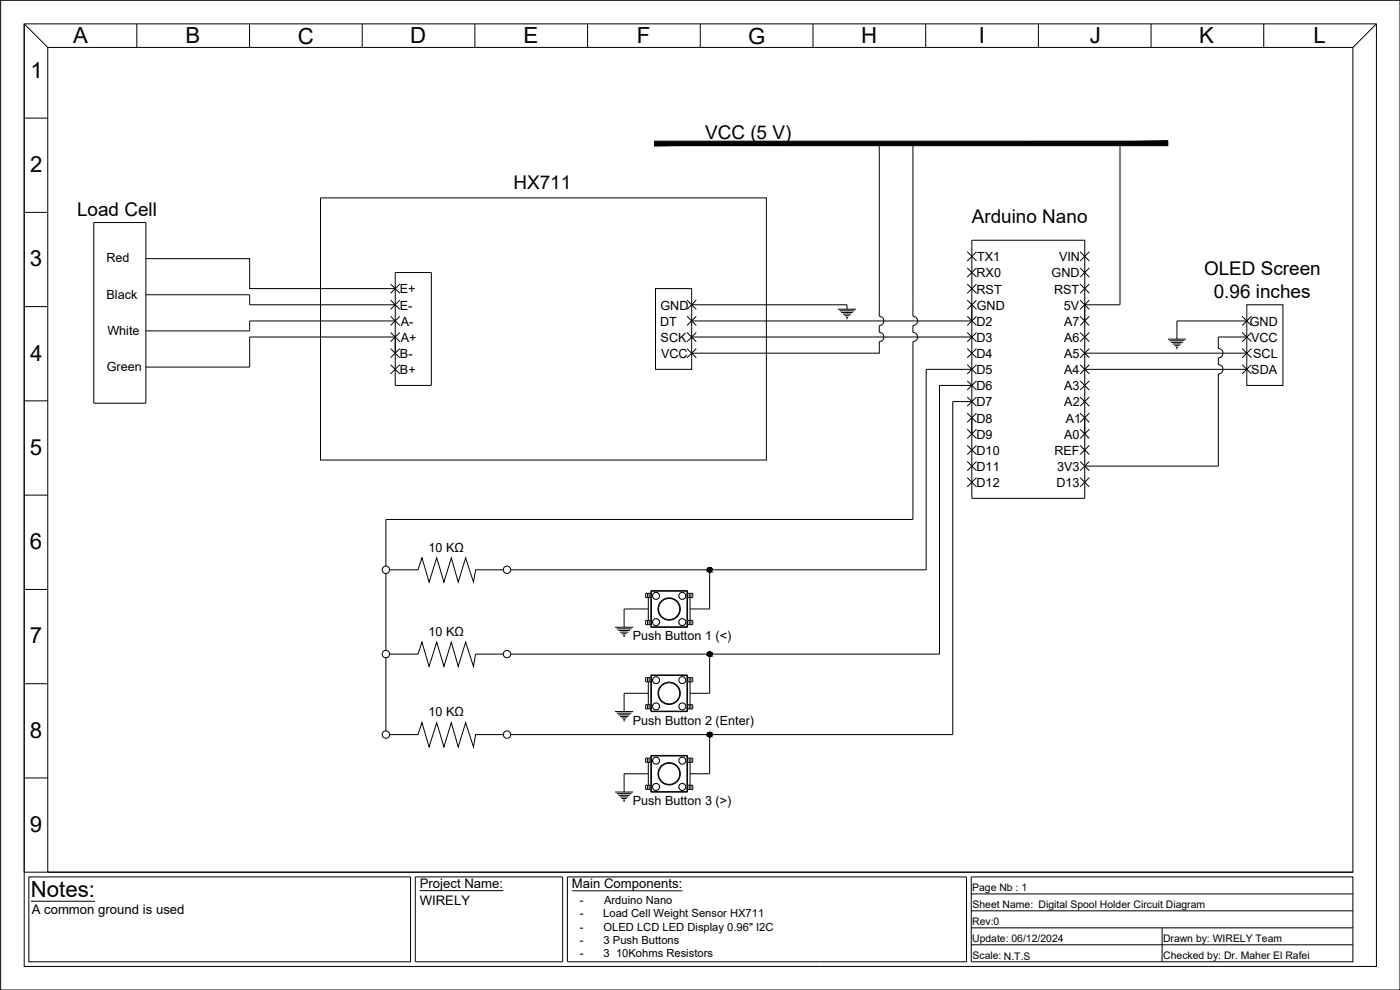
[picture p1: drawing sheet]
<svg xmlns="http://www.w3.org/2000/svg" width="420mm" height="297mm" viewBox="0 0 420 297" stroke-linecap="round" stroke-linejoin="round" font-family="sans-serif">
<!-- layer: 0 -->
<g fill="none" stroke="#000" stroke-width=".3">
<path d="M14.3 14.2h391.7v247.5h-391.7zM96.2 59.4h133.8v78.6h-133.8zM263.9 43v51.9a1.41 1.41 0 0 1 1.4 1.4 1.41 1.41 0 0 1-1.4 1.4v2a1.41 1.41 0 0 1 1.4 1.4 1.41 1.41 0 0 1-1.4 1.4v3.5h-56.3M274 43v51.9a1.41 1.41 0 0 1 1.4 1.4 1.41 1.41 0 0 1-1.4 1.4v2a1.41 1.41 0 0 1 1.4 1.4 1.41 1.41 0 0 1-1.4 1.4v53.4h-158.2v13.9M336.1 43v48.4h-10.6M28.2 66.8h15.6v54.2h-15.6zM43.8 77.6h31.1v9h43.7M290.3 75.5l2.8 2.8M291.7 72.1h33.8v77.4h-33.8zM293.1 75.5l-2.8 2.8M324.1 75.5l2.8 2.8M326.9 75.5l-2.8 2.8"/>
<path d="M43.8 88.4h31.1v3h43.7M117.2 99.7l2.8 2.8M117.2 94.9l2.8 2.8M117.2 90.1l2.8 2.7M117.2 85.2l2.8 2.8M118.6 96.3h-43.7v3h-31.1M118.6 81.8h10.9v33.8h-10.9zM120 99.7l-2.8 2.8M120 94.9l-2.8 2.8M120 90.1l-2.8 2.7M120 85.2l-2.8 2.8M196.7 86.6h10.9v24.2h-10.9z"/>
<path d="M206.2 99.7l2.8 2.8M206.2 94.9l2.8 2.8M206.2 90.1l2.8 2.7M207.6 91.4h46.6v1.4M207.6 96.3h84.1M209 99.7l-2.8 2.8M209 94.9l-2.8 2.8M209 90.1l-2.8 2.7M251.5 92.8h5.4M252 93.3h4.4M252.5 93.8h3.4M252.9 94.2h2.6"/>
<path d="M253.4 94.7h1.6M253.9 95.2h.6M254.2 95.7h.1M290.3 99.7l2.8 2.8M290.3 94.9l2.8 2.8M290.3 90.1l2.8 2.7M290.3 85.2l2.8 2.8M290.3 80.4l2.8 2.7M293.1 99.7l-2.8 2.8M293.1 94.9l-2.8 2.8M293.1 90.1l-2.8 2.7M293.1 85.2l-2.8 2.8"/>
<path d="M293.1 80.4l-2.8 2.7M324.1 99.7l2.8 2.8M324.1 94.9l2.8 2.8M324.1 90.1l2.8 2.7M324.1 85.2l2.8 2.8M324.1 80.4l2.8 2.7M326.9 94.9l-2.8 2.8M326.9 90.1l-2.8 2.7M326.9 80.4l-2.8 2.7M326.9 99.7l-2.8 2.8M326.9 85.2l-2.8 2.8M372.8 99.7l2.8 2.8"/>
<path d="M372.8 94.9l2.8 2.8M374.2 91.4h10.8v24.2h-10.8zM374.2 96.3h-21v5.5M375.6 99.7l-2.8 2.8M375.6 94.9l-2.8 2.8M117.2 109.4l2.8 2.8M117.2 104.6l2.8 2.7M118.6 101.1h-43.7v9h-31.1M120 109.4l-2.8 2.8M120 104.6l-2.8 2.7M206.2 104.6l2.8 2.7M207.6 101.1h84.1"/>
<path d="M209 104.6l-2.8 2.7M290.3 119.1l2.8 2.8M290.3 114.3l2.8 2.7M290.3 109.4l2.8 2.8M290.3 104.6l2.8 2.7M291.7 115.6h-9.7v80.7h-128.7M291.7 110.8h-13.7v60.2h-124.7M293.1 119.1l-2.8 2.8M293.1 114.3l-2.8 2.7M293.1 109.4l-2.8 2.8M293.1 104.6l-2.8 2.7M324.1 119.1l2.8 2.8"/>
<path d="M324.1 114.3l2.8 2.7M324.1 109.4l2.8 2.8M324.1 104.6l2.8 2.7M325.5 110.8h48.7M325.5 106h48.7M326.9 109.4l-2.8 2.8M326.9 119.1l-2.8 2.8M326.9 114.3l-2.8 2.7M326.9 104.6l-2.8 2.7M350.5 101.8h5.4M351 102.2h4.5M351.5 102.7h3.5"/>
<path d="M352 103.2h2.5M352.4 103.7h1.6M352.9 104.2h.6M353.2 104.7h.1M365.6 104.5a1.41 1.41 0 0 1 1.4 1.5 1.41 1.41 0 0 1-1.4 1.4v2a1.41 1.41 0 0 1 1.4 1.4 1.41 1.41 0 0 1-1.4 1.4v27.7h-40.1M372.8 109.4l2.8 2.8M372.8 104.6l2.8 2.7M374.2 101.1h-8.6v3.5M375.6 109.4l-2.8 2.8M375.6 104.6l-2.8 2.7M290.3 133.6l2.8 2.8M290.3 128.8l2.8 2.8"/>
<path d="M290.3 123.9l2.8 2.8M290.3 138.5l2.8 2.7M291.7 120.5h-5.8v99.9h-132.6M293.1 133.6l-2.8 2.8M293.1 128.8l-2.8 2.8M293.1 123.9l-2.8 2.8M293.1 138.5l-2.8 2.7M324.1 133.6l2.8 2.8M324.1 128.8l2.8 2.8M324.1 123.9l2.8 2.8M324.1 138.5l2.8 2.7M326.9 133.6l-2.8 2.8"/>
<path d="M326.9 128.8l-2.8 2.8M326.9 123.9l-2.8 2.8M326.9 138.5l-2.8 2.7M290.3 143.3l2.8 2.8M293.1 143.3l-2.8 2.8M324.1 143.3l2.8 2.8M326.9 143.3l-2.8 2.8M115.8 172.1v23M194.6 179.3v6.8M207.1 179.3v6.8M213 171v11.7h-5.9M115.8 197.4v21.9"/>
<path d="M184.6 188.2h5.4M185.1 188.7h4.4M185.6 189.2h3.5M186.1 189.7h2.5M186.5 190.1h1.6M187 190.6h.6M187.3 191.1h.1M194.6 182.7h-7.3v5.5M213 196.3v11.7h-5.9M184.6 213.5h5.4M185.1 214h4.4M185.6 214.5h3.5"/>
<path d="M186.1 215h2.5M186.5 215.4h1.6M187 215.9h.6M187.3 216.4h.1M194.6 204.6v6.8M194.6 208h-7.3v5.5M207.1 204.6v6.8M184.6 237.6h5.4M185.1 238.1h4.4M185.6 238.6h3.5M186.1 239.1h2.5M186.5 239.6h1.6"/>
<path d="M194.6 228.7v6.9M194.6 232.2h-7.3v5.4M207.1 228.7v6.9M213 220.4v11.8h-5.9M187 240.1h.6M187.3 240.5h.1M168.9 263.1v25.5M170.3 263.1v25.5M348.8 278.4v10.2"/>
<circle cx="213" cy="171" r=".69"/>
<circle cx="213" cy="196.3" r=".69"/>
<circle cx="213" cy="220.4" r=".69"/>
</g>
<!-- layer: Edges -->
<g fill="none" stroke="#000" stroke-width=".3">
<path d="M194.3 178v1.3M194.8 178v1.3M195.3 177.2h11v11h-11zM195.3 178h-1.5v1.3h1.5M195.5 177.4h10.7v10.7h-10.7zM206.3 178h1.6v1.3h-1.6M206.8 178v1.3M207.3 178v1.3M194.3 186.1v1.3M194.8 186.1v1.3M195.3 186.1h-1.5v1.3h1.5M206.3 186.1h1.6v1.3h-1.6"/>
<path d="M206.8 186.1v1.3M207.3 186.1v1.3M194.3 203.3v1.3M194.3 211.4v1.3M194.8 203.3v1.3M194.8 211.4v1.3M195.3 202.5h11v11h-11zM195.3 203.3h-1.5v1.3h1.5M195.3 211.4h-1.5v1.3h1.5M195.5 202.7h10.7v10.7h-10.7zM206.3 203.3h1.6v1.3h-1.6M206.3 211.4h1.6v1.3h-1.6"/>
<path d="M206.8 203.3v1.3M206.8 211.4v1.3M207.3 203.3v1.3M207.3 211.4v1.3M194.3 227.5v1.2M194.3 235.6v1.3M194.8 227.5v1.2M194.8 235.6v1.3M195.3 226.7h11v11h-11zM195.3 227.5h-1.5v1.2h1.5M195.3 235.6h-1.5v1.3h1.5M195.5 226.8h10.7v10.7h-10.7z"/>
<path d="M206.3 227.5h1.6v1.2h-1.6M206.3 235.6h1.6v1.3h-1.6M206.8 227.5v1.2M206.8 235.6v1.3M207.3 227.5v1.2M207.3 235.6v1.3"/>
<circle cx="196.9" cy="178.8" r="1.04"/>
<circle cx="204.8" cy="178.8" r="1.05"/>
<circle cx="196.9" cy="186.7" r="1.04"/>
<circle cx="200.8" cy="182.7" r="3.4"/>
<circle cx="200.8" cy="182.7" r="3.2"/>
<circle cx="204.8" cy="186.7" r="1.04"/>
<circle cx="196.9" cy="212" r="1.04"/>
<circle cx="196.9" cy="204.1" r="1.04"/>
<circle cx="200.8" cy="208" r="3.4"/>
<circle cx="200.8" cy="208" r="3.2"/>
<circle cx="204.8" cy="204.1" r="1.05"/>
<circle cx="204.8" cy="212" r="1.04"/>
<circle cx="196.9" cy="228.2" r="1.04"/>
<circle cx="196.9" cy="236.1" r="1.04"/>
<circle cx="200.8" cy="232.2" r="3.4"/>
<circle cx="200.8" cy="232.2" r="3.2"/>
<circle cx="204.8" cy="228.2" r="1.05"/>
<circle cx="204.8" cy="236.1" r="1.04"/>
</g>
<!-- layer: www.linecad.com -->
<g fill="none" stroke="#000" stroke-width=".3">
<path d="M116.9 171h8.5l1.2-3.6 2.2 7.3 2.3-7.3 2.1 7.3 2.2-7.3 2.1 7.3 2.2-7.3 2.4 7.3 .6-3.7h8.4M116.9 196.3h8.5l1.2-3.6 2.2 7.2 2.3-7.2 2.1 7.2 2.2-7.2 2.1 7.2 2.2-7.2 2.4 7.2 .6-3.6h8.4M116.9 220.4h8.5l1.2-3.6 2.2 7.3 2.3-7.3 2.1 7.3 2.2-7.3 2.1 7.3 2.2-7.3 2.4 7.3 .6-3.7h8.4"/>
<circle cx="115.8" cy="171" r="1.11"/>
<circle cx="152.2" cy="171" r="1.11"/>
<circle cx="115.8" cy="196.3" r="1.11"/>
<circle cx="152.2" cy="196.3" r="1.11"/>
<circle cx="115.8" cy="220.4" r="1.11"/>
<circle cx="152.2" cy="220.4" r="1.11"/>
</g>
<!-- layer: 0 -->
<g fill="#000" stroke="#000" stroke-width=".3">
<path d="M213 171.6h.2zM213 196.9h.2zM213 221.1h.2z"/>
<path d="M196.4 42.4v1.3l154.1-1.3zM196.4 43.7l154.1-1.3v1.3z"/>
<path d="M212.3 171l.7 .1zM212.3 171l.7 .1z"/>
<path d="M212.3 171.1l.7 .1zM212.3 171.1l.7 .1z"/>
<path d="M212.3 171.2l.7 .1zM212.3 171.2l.7 .1z"/>
<path d="M212.4 171.3l.6 .1zM212.4 171.3l.6 .1z"/>
<path d="M212.4 171.4l.6 .1zM212.4 171.4l.6 .1z"/>
<path d="M212.5 171.5h.5zM212.5 171.5h.5z"/>
<path d="M212.6 171.5l.4 .1zM212.6 171.5l.4 .1z"/>
<path d="M212.7 171.6h.3zM212.7 171.6h.3z"/>
<path d="M212.9 170.3h.3zM212.8 170.3h.4z"/>
<path d="M212.8 170.3l.5 .1zM212.7 170.4h.6z"/>
<path d="M212.7 170.4h.7zM212.6 170.4h.8z"/>
<path d="M213 171.5h.3zM213 171.5l.2 .1z"/>
<path d="M212.6 170.4l.9 .1zM212.5 170.5h1z"/>
<path d="M213 171.5h.4zM213 171.5h.3z"/>
<path d="M212.5 170.5l1.1 .1zM212.5 170.5l1.1 .1z"/>
<path d="M213 171.4h.5zM213 171.4l.4 .1z"/>
<path d="M212.4 170.6l1.2 .1zM212.4 170.6l1.2 .1z"/>
<path d="M213 171.3h.6zM213 171.3l.5 .1z"/>
<path d="M212.3 170.7l1.3 .1zM212.3 170.7l1.3 .1z"/>
<path d="M213 171.2h.6zM213 171.2l.6 .1z"/>
<path d="M212.3 170.8l1.4 .2zM212.3 170.8l1.4 .2z"/>
<path d="M213 171.1h.6zM213 171.1l.6 .1z"/>
<path d="M213 171h.7zM213 171l.6 .1z"/>
<path d="M212.3 196.3l.7 .1zM212.3 196.3l.7 .1z"/>
<path d="M212.3 196.4l.7 .1zM212.3 196.4l.7 .1z"/>
<path d="M212.3 196.5l.7 .1zM212.3 196.5l.7 .1z"/>
<path d="M212.4 196.6l.6 .1zM212.4 196.6l.6 .1z"/>
<path d="M212.4 196.7l.6 .1zM212.4 196.7l.6 .1z"/>
<path d="M212.5 196.8h.5zM212.5 196.8h.5z"/>
<path d="M212.6 196.8l.4 .1zM212.6 196.8l.4 .1z"/>
<path d="M212.7 196.9h.3zM212.7 196.9h.3z"/>
<path d="M212.9 195.6h.3zM212.8 195.6h.4z"/>
<path d="M212.8 195.6l.5 .1zM212.7 195.7h.6z"/>
<path d="M212.7 195.7h.7zM212.6 195.7h.8z"/>
<path d="M213 196.8h.3zM213 196.8l.2 .1z"/>
<path d="M212.6 195.7l.9 .1zM212.5 195.8h1z"/>
<path d="M213 196.8h.4zM213 196.8h.3z"/>
<path d="M212.5 195.8l1.1 .1zM212.5 195.8l1.1 .1z"/>
<path d="M213 196.7h.5zM213 196.7l.4 .1z"/>
<path d="M212.4 195.9l1.2 .1zM212.4 195.9l1.2 .1z"/>
<path d="M213 196.6h.6zM213 196.6l.5 .1z"/>
<path d="M212.3 196l1.3 .1zM212.3 196l1.3 .1z"/>
<path d="M213 196.5h.6zM213 196.5l.6 .1z"/>
<path d="M212.3 196.1l1.4 .2zM212.3 196.1l1.4 .2z"/>
<path d="M213 196.4h.6zM213 196.4l.6 .1z"/>
<path d="M213 196.3h.7zM213 196.3l.6 .1z"/>
<path d="M212.9 219.7l.3 .1zM212.8 219.8h.4z"/>
<path d="M212.8 219.8h.5zM212.7 219.8h.6z"/>
<path d="M212.7 219.8l.7 .1zM212.6 219.9h.8z"/>
<path d="M212.6 219.9h.9zM212.5 219.9h1z"/>
<path d="M212.5 219.9l1.1 .2zM212.5 219.9l1.1 .2z"/>
<path d="M212.3 220.4l.7 .1zM212.3 220.4l.7 .1z"/>
<path d="M212.3 220.5l.7 .1zM212.3 220.5l.7 .1z"/>
<path d="M212.3 220.6l.7 .2zM212.3 220.6l.7 .2z"/>
<path d="M212.4 220.8h.6zM212.4 220.8h.6z"/>
<path d="M212.4 220.8l.6 .1zM212.4 220.8l.6 .1z"/>
<path d="M212.5 220.9l.5 .1zM212.5 220.9l.5 .1z"/>
<path d="M212.6 221l.4 .1zM212.6 221l.4 .1z"/>
<path d="M212.7 221.1h.3zM212.7 221.1h.3z"/>
<path d="M213 221h.3zM213 221l.2 .1z"/>
<path d="M213 220.9h.4zM213 220.9l.3 .1z"/>
<path d="M213 220.8h.5zM213 220.8l.4 .1z"/>
<path d="M212.4 220.1l1.2 .1zM212.4 220.1l1.2 .1z"/>
<path d="M213 220.8h.6zM213 220.8h.5z"/>
<path d="M212.3 220.2l1.3 .1zM212.3 220.2l1.3 .1z"/>
<path d="M213 220.6h.6zM213 220.6l.6 .2z"/>
<path d="M212.3 220.3l1.4 .1zM212.3 220.3l1.4 .1z"/>
<path d="M213 220.5h.6zM213 220.5l.6 .1z"/>
<path d="M213 220.4h.7zM213 220.4l.6 .1z"/>
</g>
<!-- layer: Kartouch -->
<g fill="none" stroke="#000" stroke-width=".3">
<path d="M.2 .1h420v296.9h-420zM7.3 7.2h405.8v282.8h-405.8zM14.3 14.2l-7-7v254.5h398.7M41.1 7.2v7M74.9 7.2v7M108.7 7.2v7M142.5 7.2v7M176.3 7.2v7M210.2 7.2v7M244 7.2v7M277.8 7.2v7M311.6 7.2v7"/>
<path d="M345.4 7.2v7M379.3 7.2v7M413.1 7.2l-7.1 7M7.3 35.4h7M7.3 63.7h7M7.3 92h7M7.3 120.3h7M7.3 148.6h7M7.3 176.9h7M7.3 205.1h7M7.3 233.4h7M8.7 263.1h114.5v25.5h-114.5z"/>
<path d="M9.3 270.4h19.2M126 267.2h25M168.9 263.1h-44.3v25.5h44.3M170.3 263.1h119.8v25.5h-119.8M171.6 267.3h33.2M291.5 263.1h114.5v25.5h-114.5zM291.5 268.2h114.5M291.5 273.3h114.5M291.5 278.4h114.5M291.5 283.5h114.5"/>
</g>
<g font-size="6.7">
<text x="21.9" y="13">A</text>
<text x="55.7" y="13">B</text>
<text x="89.3" y="13.1">C</text>
<text x="123.1" y="13">D</text>
<text x="157.1" y="13">E</text>
<text x="191.1" y="13">F</text>
<text x="224.5" y="13.1">G</text>
<text x="258.5" y="13">H</text>
<text x="293.8" y="13">I</text>
<text x="327" y="13">J</text>
<text x="359.9" y="13">K</text>
<text x="394.2" y="13">L</text>
<text x="9.2" y="23.3">1</text>
<text x="9" y="51.6">2</text>
<text x="9" y="79.9">3</text>
<text x="9.1" y="108.2">4</text>
<text x="8.9" y="136.4">5</text>
<text x="9" y="164.7">6</text>
<text x="8.9" y="193">7</text>
<text x="9" y="221.3">8</text>
<text x="8.9" y="249.6">9</text>
<text x="9.3" y="269">Notes:</text>
</g>
<g font-size="5.7">
<text x="211.6" y="41.6">VCC (5 V)</text>
<text x="154.1" y="56.6">HX711</text>
<text x="23.1" y="64.8">Load Cell</text>
<text x="291.7" y="66.8">Arduino Nano</text>
<text x="361.3" y="82.5">OLED Screen</text>
<text x="364.3" y="89.3">0.96 inches</text>
</g>
<g font-size="4">
<text x="126" y="266.4">Project Name:</text>
<text x="171.6" y="266.5">Main Components:</text>
<text x="9.5" y="274.3">A common ground is used</text>
<text x="126" y="271.6">WIRELY</text>
</g>
<g font-size="3.8">
<text x="32" y="78.7">Red</text>
<text x="293.1" y="83.2">RX0</text>
<text x="293.3" y="78.4">TX1</text>
<text x="315.6" y="83.2">GND</text>
<text x="317.8" y="78.3">VIN</text>
<text x="32" y="89.6">Black</text>
<text x="120" y="88">E+</text>
<text x="293.1" y="88.1">RST</text>
<text x="316.3" y="88.1">RST</text>
<text x="120" y="92.9">E-</text>
<text x="198.2" y="92.9">GND</text>
<text x="293.2" y="92.9">GND</text>
<text x="319.2" y="92.9">5V</text>
<text x="32.2" y="100.4">White</text>
<text x="120.3" y="97.7">A-</text>
<text x="198.1" y="97.7">DT</text>
<text x="293.1" y="97.7">D2</text>
<text x="319.4" y="97.7">A7</text>
<text x="375.1" y="97.8">GND</text>
<text x="120" y="107.4">B-</text>
<text x="120.3" y="102.6">A+</text>
<text x="198.3" y="102.6">SCK</text>
<text x="198.4" y="107.4">VCC</text>
<text x="293.1" y="102.6">D3</text>
<text x="293.1" y="107.4">D4</text>
<text x="319.4" y="107.4">A5</text>
<text x="319.4" y="102.6">A6</text>
<text x="375.5" y="102.6">VCC</text>
<text x="376.1" y="107.4">SCL</text>
<text x="32" y="111.3">Green</text>
<text x="120" y="112.2">B+</text>
<text x="293.1" y="112.2">D5</text>
<text x="319.4" y="112.2">A4</text>
<text x="375.5" y="112.3">SDA</text>
<text x="293.1" y="117.1">D6</text>
<text x="319.4" y="117.1">A3</text>
<text x="293.1" y="121.9">D7</text>
<text x="319.4" y="121.9">A2</text>
<text x="293.1" y="126.8">D8</text>
<text x="293.1" y="131.6">D9</text>
<text x="319.4" y="131.6">A0</text>
<text x="319.9" y="126.8">A1</text>
<text x="293.1" y="136.4">D10</text>
<text x="316.4" y="136.4">REF</text>
<text x="293.1" y="141.3">D11</text>
<text x="317.3" y="141.3">3V3</text>
<text x="293.1" y="146.1">D12</text>
<text x="317.1" y="146.1">D13</text>
<text x="128.6" y="165.5">10 KΩ</text>
<text x="128.6" y="190.8">10 KΩ</text>
<text x="189.9" y="192.1">Push Button 1 (&lt;)</text>
<text x="128.6" y="214.9">10 KΩ</text>
<text x="189.9" y="217.4">Push Button 2 (Enter)</text>
<text x="189.9" y="241.6">Push Button 3 (&gt;)</text>
</g>
<g font-size="3.4">
<text x="174" y="271.2">-</text>
<text x="174" y="275.2">-</text>
<text x="181" y="275.2">Load Cell Weight Sensor HX711</text>
<text x="181.3" y="271.2">Arduino Nano</text>
<text x="174" y="279.2">-</text>
<text x="181.1" y="279.2">OLED LCD LED Display 0.96&quot; I2C</text>
<text x="174" y="283.3">-</text>
<text x="174" y="287.3">-</text>
<text x="181.1" y="283.3">3 Push Buttons</text>
<text x="181.1" y="287.3">3 10Kohms Resistors</text>
</g>
<g font-size="3.1">
<text x="291.8" y="267.3">Page Nb : 1</text>
<text x="291.9" y="272.4">Sheet Name: Digital Spool Holder Circuit Diagram</text>
<text x="291.8" y="277.5">Rev:0</text>
<text x="291.8" y="282.6">Update: 06/12/2024</text>
<text x="291.9" y="287.7">Scale: N.T.S</text>
<text x="349" y="282.6">Drawn by: WIRELY Team</text>
<text x="349.1" y="287.7">Checked by: Dr. Maher El Rafei</text>
</g>
</svg>
